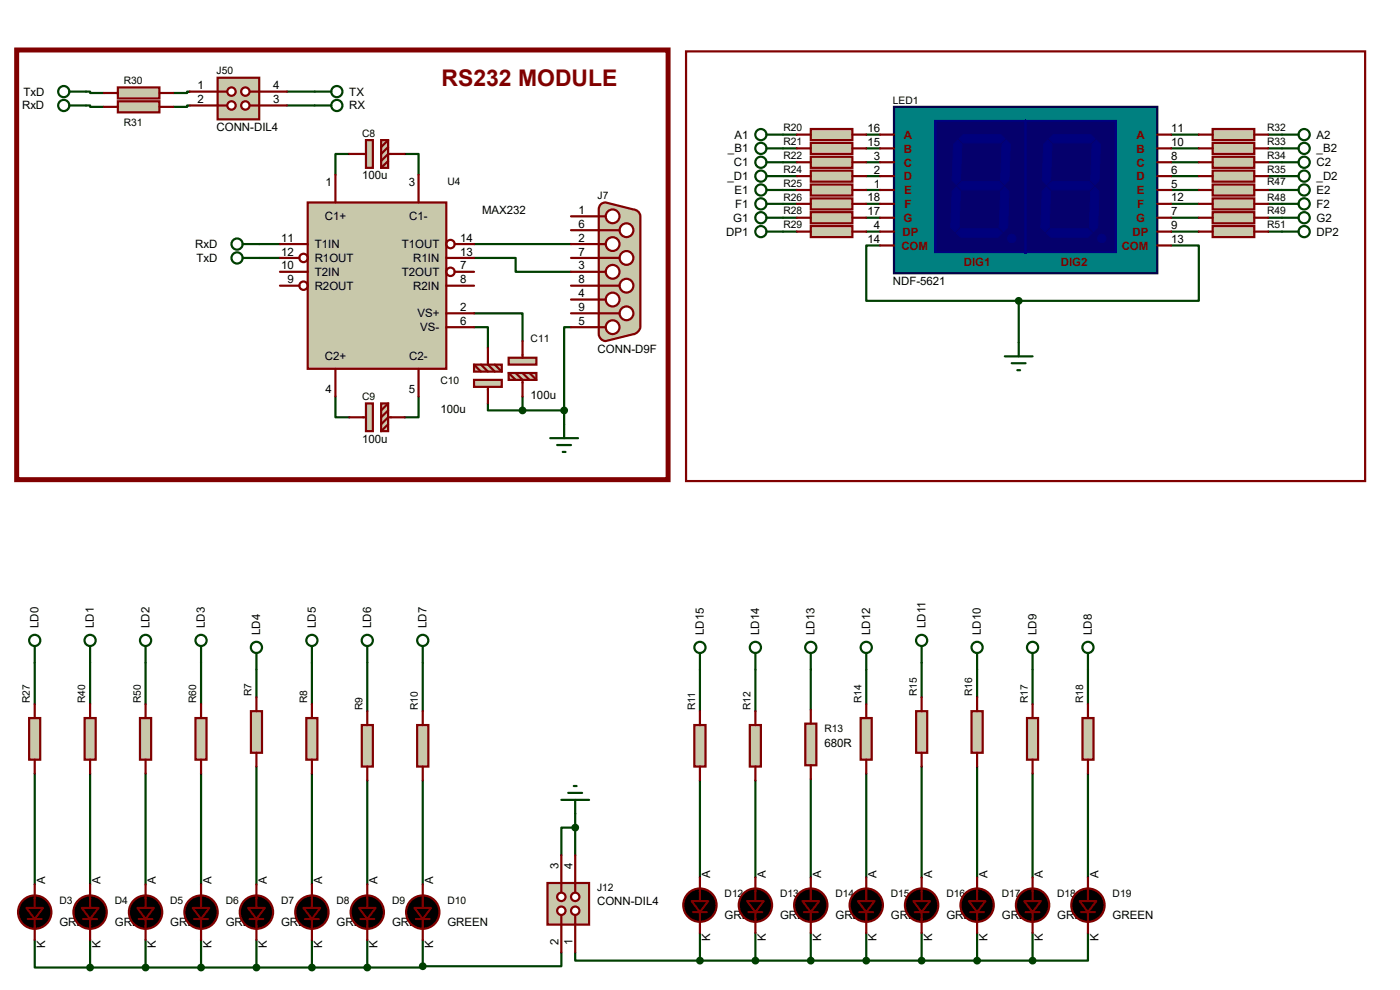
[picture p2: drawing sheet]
<svg xmlns="http://www.w3.org/2000/svg" width="297mm" height="210mm" viewBox="0 0 297 210" stroke-linecap="round" stroke-linejoin="round" font-family="sans-serif">
<g fill="none" stroke="#004000" stroke-width=".47">
<path d="M18.2 19.4h.9v.3h3M40.3 19.4h-.6v.3h-2.9M60.9 19.4h5.9M18.2 22.4h.9v.3h3M40.3 22.4h-.6v.3h-2.9M60.9 22.4h5.9M74.1 32.7h-2.9v4.4M85.9 32.7h2.9v4.4M166.1 28.6h3M166.1 31.5h3M166.1 34.4h3M166.1 37.4h3"/>
<path d="M183.8 28.6h2.9M183.8 31.5h2.9M183.8 34.4h2.9M183.8 37.4h2.9M248.5 28.6h5.8M248.5 31.5h5.8M248.5 34.4h5.8M248.5 37.4h5.8M269 28.6h3M269 31.5h3M269 34.4h3M269 37.4h3"/>
<path d="M55 51.8h4.4M55 54.7h4.4M100.6 54.7h8.8v3h11.7M100.6 51.8h20.5M166.1 40.3h3M166.1 43.2h3M166.1 46.2h3M166.1 49.1h3M183.8 40.3h2.9M183.8 43.2h2.9M183.8 46.2h2.9M183.8 49.1h2.9"/>
<path d="M186.7 52.1h-2.9v11.7h32.3M248.5 52.1h5.8v11.7h-38.2M248.5 40.3h5.8M248.5 43.2h5.8M248.5 46.2h5.8M248.5 49.1h5.8M269 40.3h3M269 43.2h3M269 46.2h3M269 49.1h3M100.6 69.4h2.9v4.4M100.6 66.5h10.2v5.8"/>
<path d="M121.1 69.4h-1.4v17.7M216.1 63.8v8.8M71.2 84.1v4.4h2.9M88.8 84.1v4.4h-2.9M103.5 85.6v1.5h7.3M110.8 84.1v3M110.8 87.1h8.9M119.7 87.1v2.9M7.4 140.6v8.8M19.1 140.6v8.8M30.9 140.6v8.8M42.7 140.6v8.8"/>
<path d="M54.4 142v5.9M66.2 140.6v8.8M77.9 140.6v10.3M89.7 140.6v10.3M148.5 142v8.9M160.3 142v8.9M172 142v8.6M183.8 142v7.4M195.5 140.6v7.3M207.3 142v5.9M219.1 142v7.4M230.8 142v7.4"/>
<path d="M7.4 164.1v23.5M19.1 164.1v23.5M30.9 164.1v23.5M42.7 164.1v23.5M54.4 162.6v25M66.2 164.1v23.5M77.9 165.5v22.1M89.7 165.5v22.1M122 175.6h-2.9v5.8M122 172.6v8.8M148.5 165.5v20.6M160.3 165.5v20.6"/>
<path d="M172 165.2v20.9M183.8 164.1v22M195.5 162.6v23.5M207.3 162.6v23.5M219.1 164.1v22M230.8 164.1v22M7.4 199.4v5.8h11.7M19.1 199.4v5.8M30.9 199.4v5.8M42.7 199.4v5.8M54.4 199.4v5.8M66.2 199.4v5.8"/>
<path d="M77.9 199.4v5.8M89.7 199.4v5.6M148.5 197.9v5.9M160.3 197.9v5.9M172 197.9v5.9M183.8 197.9v5.9M195.5 197.9v5.9M207.3 197.9v5.9M219.1 197.9v5.9M230.8 197.9v5.9h-11.7M19.1 205.2h58.8M89.7 205v.2h-11.8"/>
<path d="M119.1 202v3h-29.4M122 202v1.8h26.5M148.5 203.8h70.6"/>
</g>
<path d="M127.6 43.2l.9-.3 5.9 1.5a1.58 1.58 0 0 1 1.4 1.5v23.5a1.88 1.88 0 0 1-1.4 1.5l-5.9 1.4a1.55 1.55 0 0 1-1.5-1.4v-26.5l.1-.5z" fill="#c8c8aa" stroke="#800000" stroke-width=".47"/>
<g fill="#fff" stroke="#800000" stroke-width=".47">
<circle cx="130" cy="45.9" r="1.46"/>
<circle cx="132.9" cy="48.8" r="1.46"/>
<circle cx="130" cy="51.8" r="1.46"/>
<circle cx="132.9" cy="54.7" r="1.46"/>
<circle cx="130" cy="57.7" r="1.46"/>
<circle cx="132.9" cy="60.6" r="1.46"/>
<circle cx="130" cy="63.5" r="1.46"/>
<circle cx="132.9" cy="66.5" r="1.46"/>
<circle cx="130" cy="69.4" r="1.46"/>
</g>
<path d="M121.1 45.9h7.4M121.1 48.8h10.3M121.1 51.8h7.4M121.1 54.7h10.3M121.1 57.7h7.4M121.1 60.6h10.3M121.1 63.5h7.4M121.1 66.5h10.3M121.1 69.4h7.4" fill="none" stroke="#800000" stroke-width=".47"/>
<path d="M65.3 42.9h29.4v35.3h-29.4z" fill="#c8c8aa" stroke="#800000" stroke-width=".47"/>
<g fill="none" stroke="#800000" stroke-width=".47">
<path d="M71.2 37.1v5.8M88.8 37.1v5.8M59.4 51.8h5.9M59.4 54.7h4.1M59.4 57.7h5.9M94.7 54.7h5.9M96.4 51.8h4.2M96.4 57.7h4.2M59.4 60.6h4.1M71.2 78.2v5.9M88.8 78.2v5.9M94.7 60.6h5.9"/>
<path d="M94.7 66.5h5.9M94.7 69.4h5.9"/>
<circle cx="64.4" cy="54.7" r=".89"/>
<circle cx="95.6" cy="57.7" r=".89"/>
<circle cx="95.6" cy="51.8" r=".89"/>
<circle cx="64.4" cy="60.6" r=".89"/>
</g>
<path d="M116.7 92.9h5.9M118.2 94.4h2.9M119.4 95.9h.6M119.7 90v2.9" fill="none" stroke="#004000" stroke-width=".47"/>
<g fill="#c8c8aa" stroke="#800000" stroke-width=".47">
<path d="M77.6 29.7h1.5v5.9h-1.5z"/>
<path d="M80.9 29.7h1.4v5.9h-1.4z"/>
</g>
<path d="M74.1 32.7h3.5M82.3 29.7l-1.4 1.5M82.3 31.2l-1.4 1.5M82.3 34.1l-1.4 1.5M85.9 32.7h-3.6l-1.4 1.4" fill="none" stroke="#800000" stroke-width=".47"/>
<g fill="#c8c8aa" stroke="#800000" stroke-width=".47">
<path d="M77.6 85.6h1.5v5.9h-1.5z"/>
<path d="M80.9 85.6h1.4v5.9h-1.4z"/>
</g>
<path d="M74.1 88.5h3.5M82.3 85.6l-1.4 1.5M82.3 87.1l-1.4 1.4M82.3 90l-1.4 1.5M85.9 88.5h-3.6l-1.4 1.5" fill="none" stroke="#800000" stroke-width=".47"/>
<g fill="#c8c8aa" stroke="#800000" stroke-width=".47">
<path d="M100.6 80.6h5.8v1.5h-5.8z"/>
<path d="M100.6 77.3h5.8v1.5h-5.8z"/>
</g>
<path d="M100.6 77.3l1.4 1.5M102 77.3l1.5 1.5M103.5 73.8v3.5l1.5 1.5M105 77.3l1.4 1.5M103.5 82.1v3.5" fill="none" stroke="#800000" stroke-width=".47"/>
<g fill="#c8c8aa" stroke="#800000" stroke-width=".47">
<path d="M107.9 75.9h5.9v1.4h-5.9z"/>
<path d="M107.9 79.1h5.9v1.5h-5.9z"/>
</g>
<path d="M107.9 79.1l1.5 1.5M109.4 79.1l1.4 1.5v3.5M110.8 72.3v3.6M110.8 79.1l1.5 1.5M112.3 79.1l1.5 1.5" fill="none" stroke="#800000" stroke-width=".47"/>
<circle cx="110.8" cy="87.1" r=".59" fill="#004000" stroke="#004000" stroke-width=".47"/>
<g fill="none" stroke="#004000" stroke-width=".47">
<path d="M51.5 51.8h3.5M51.5 54.7h3.5"/>
<circle cx="50.3" cy="54.7" r="1.19"/>
<circle cx="50.3" cy="51.8" r="1.19"/>
</g>
<path d="M25 18.5h8.8v2.4h-8.8z" fill="#c8c8aa" stroke="#800000" stroke-width=".47"/>
<path d="M22.1 19.7h2.9M33.8 19.7h3" fill="none" stroke="#800000" stroke-width=".47"/>
<path d="M25 21.5h8.8v2.3h-8.8z" fill="#c8c8aa" stroke="#800000" stroke-width=".47"/>
<path d="M22.1 22.7h2.9M33.8 22.7h3" fill="none" stroke="#800000" stroke-width=".47"/>
<path d="M3.5 10.6h138.2v91.1h-138.2z" fill="none" stroke="#800000" stroke-width="1.1"/>
<path d="M46.2 16.5h8.8v8.8h-8.8z" fill="#c8c8aa" stroke="#800000" stroke-width=".47"/>
<path d="M46.2 19.4h2" fill="none" stroke="#800000" stroke-width=".47"/>
<circle cx="49.1" cy="19.4" r=".89" fill="#fff" stroke="#800000" stroke-width=".47"/>
<path d="M46.2 22.4h2" fill="none" stroke="#800000" stroke-width=".47"/>
<circle cx="49.1" cy="22.4" r=".89" fill="#fff" stroke="#800000" stroke-width=".47"/>
<path d="M52.9 19.4h2.1" fill="none" stroke="#800000" stroke-width=".47"/>
<circle cx="52" cy="19.4" r=".89" fill="#fff" stroke="#800000" stroke-width=".47"/>
<path d="M52.9 22.4h2.1" fill="none" stroke="#800000" stroke-width=".47"/>
<circle cx="52" cy="22.4" r=".89" fill="#fff" stroke="#800000" stroke-width=".47"/>
<path d="M40.3 19.4h5.9M55 19.4h5.9M40.3 22.4h5.9M55 22.4h5.9" fill="none" stroke="#800000" stroke-width=".47"/>
<g fill="none" stroke="#004000" stroke-width=".47">
<path d="M14.7 19.4h3.5M66.8 19.4h3.5M14.7 22.4h3.5M66.8 22.4h3.5M7.4 137v3.6M19.1 137v3.6M30.9 137v3.6M42.7 137v3.6M54.4 138.5v3.5M66.2 137v3.6M77.9 137v3.6M89.7 137v3.6"/>
<circle cx="13.5" cy="19.4" r="1.19"/>
<circle cx="71.5" cy="19.4" r="1.19"/>
<circle cx="13.5" cy="22.4" r="1.19"/>
<circle cx="71.5" cy="22.4" r="1.19"/>
<circle cx="7.4" cy="135.8" r="1.19"/>
<circle cx="19.1" cy="135.8" r="1.19"/>
<circle cx="30.9" cy="135.8" r="1.19"/>
<circle cx="42.7" cy="135.8" r="1.19"/>
<circle cx="54.4" cy="137.3" r="1.19"/>
<circle cx="66.2" cy="135.8" r="1.19"/>
<circle cx="77.9" cy="135.8" r="1.19"/>
<circle cx="89.7" cy="135.8" r="1.19"/>
</g>
<circle cx="119.7" cy="87.1" r=".59" fill="#004000" stroke="#004000" stroke-width=".47"/>
<path d="M6.2 152.3h2.3v8.8h-2.3z" fill="#c8c8aa" stroke="#800000" stroke-width=".47"/>
<path d="M7.4 149.4v2.9M7.4 161.1v3" fill="none" stroke="#800000" stroke-width=".47"/>
<path d="M17.9 152.3h2.4v8.8h-2.4z" fill="#c8c8aa" stroke="#800000" stroke-width=".47"/>
<path d="M19.1 149.4v2.9M19.1 161.1v3" fill="none" stroke="#800000" stroke-width=".47"/>
<path d="M29.7 152.3h2.4v8.8h-2.4z" fill="#c8c8aa" stroke="#800000" stroke-width=".47"/>
<path d="M30.9 149.4v2.9M30.9 161.1v3" fill="none" stroke="#800000" stroke-width=".47"/>
<path d="M41.5 152.3h2.3v8.8h-2.3z" fill="#c8c8aa" stroke="#800000" stroke-width=".47"/>
<path d="M42.7 149.4v2.9M42.7 161.1v3" fill="none" stroke="#800000" stroke-width=".47"/>
<path d="M53.2 150.9h2.4v8.8h-2.4z" fill="#c8c8aa" stroke="#800000" stroke-width=".47"/>
<path d="M54.4 147.9v3M54.4 159.7v2.9" fill="none" stroke="#800000" stroke-width=".47"/>
<path d="M65 152.3h2.3v8.8h-2.3z" fill="#c8c8aa" stroke="#800000" stroke-width=".47"/>
<path d="M66.2 149.4v2.9M66.2 161.1v3" fill="none" stroke="#800000" stroke-width=".47"/>
<path d="M76.8 153.8h2.3v8.8h-2.3z" fill="#c8c8aa" stroke="#800000" stroke-width=".47"/>
<path d="M77.9 150.9v2.9M77.9 162.6v2.9" fill="none" stroke="#800000" stroke-width=".47"/>
<path d="M88.5 153.8h2.4v8.8h-2.4z" fill="#c8c8aa" stroke="#800000" stroke-width=".47"/>
<g fill="none" stroke="#800000" stroke-width=".47">
<path d="M89.7 150.9v2.9M89.7 162.6v2.9M7.4 187.6v5M7.4 194.9v4.5M19.1 187.6v5M19.1 194.9v4.5M30.9 187.6v5M30.9 194.9v4.5M42.7 187.6v5M42.7 194.9v4.5M54.4 187.6v5M54.4 194.9v4.5"/>
<path d="M66.2 187.6v5M66.2 194.9v4.5M77.9 187.6v5M77.9 194.9v4.5M89.7 187.6v5M89.7 194.9v4.5"/>
</g>
<g fill="#000" stroke="#800000" stroke-width=".47">
<circle cx="7.4" cy="193.5" r="3.5"/>
<circle cx="19.1" cy="193.5" r="3.5"/>
<circle cx="30.9" cy="193.5" r="3.5"/>
<circle cx="42.7" cy="193.5" r="3.5"/>
<circle cx="54.4" cy="193.5" r="3.5"/>
<circle cx="66.2" cy="193.5" r="3.5"/>
<circle cx="77.9" cy="193.5" r="3.5"/>
<circle cx="89.7" cy="193.5" r="3.5"/>
</g>
<path d="M5.9 194.9h2.9M17.7 194.9h2.9M29.4 194.9h2.9M41.2 194.9h2.9M52.9 194.9h3M64.7 194.9h2.9M76.5 194.9h2.9M88.2 194.9h2.9" fill="none" stroke="#800000" stroke-width=".44"/>
<path d="M5.6 192.6h3.5l-1.7 2.3zM17.4 192.6h3.5l-1.8 2.3zM29.1 192.6h3.5l-1.7 2.3zM40.9 192.6h3.5l-1.7 2.3zM52.6 192.6h3.6l-1.8 2.3zM64.4 192.6h3.5l-1.7 2.3zM76.2 192.6h3.5l-1.8 2.3zM87.9 192.6h3.5l-1.7 2.3z" fill="#000" stroke="#800000" stroke-width=".44"/>
<g fill="#004000" stroke="#004000" stroke-width=".47">
<circle cx="19.1" cy="205.2" r=".59"/>
<circle cx="30.9" cy="205.2" r=".59"/>
<circle cx="42.7" cy="205.2" r=".59"/>
<circle cx="54.4" cy="205.2" r=".59"/>
<circle cx="66.2" cy="205.2" r=".59"/>
<circle cx="77.9" cy="205.2" r=".59"/>
</g>
<g fill="none" stroke="#004000" stroke-width=".47">
<path d="M148.5 138.5v3.5M160.3 138.5v3.5M172 138.5v3.5M183.8 138.5v3.5M195.5 137v3.6M207.3 138.5v3.5M219.1 138.5v3.5M230.8 138.5v3.5"/>
<circle cx="148.5" cy="137.3" r="1.19"/>
<circle cx="160.3" cy="137.3" r="1.19"/>
<circle cx="172" cy="137.3" r="1.19"/>
<circle cx="183.8" cy="137.3" r="1.19"/>
<circle cx="195.5" cy="135.8" r="1.19"/>
<circle cx="207.3" cy="137.3" r="1.19"/>
<circle cx="219.1" cy="137.3" r="1.19"/>
<circle cx="230.8" cy="137.3" r="1.19"/>
</g>
<path d="M147.3 153.8h2.4v8.8h-2.4z" fill="#c8c8aa" stroke="#800000" stroke-width=".47"/>
<path d="M148.5 150.9v2.9M148.5 162.6v2.9" fill="none" stroke="#800000" stroke-width=".47"/>
<path d="M159.1 153.8h2.3v8.8h-2.3z" fill="#c8c8aa" stroke="#800000" stroke-width=".47"/>
<path d="M160.3 150.9v2.9M160.3 162.6v2.9" fill="none" stroke="#800000" stroke-width=".47"/>
<path d="M182.6 152.3h2.3v8.8h-2.3z" fill="#c8c8aa" stroke="#800000" stroke-width=".47"/>
<path d="M183.8 149.4v2.9M183.8 161.1v3" fill="none" stroke="#800000" stroke-width=".47"/>
<path d="M194.4 150.9h2.3v8.8h-2.3z" fill="#c8c8aa" stroke="#800000" stroke-width=".47"/>
<path d="M195.5 147.9v3M195.5 159.7v2.9" fill="none" stroke="#800000" stroke-width=".47"/>
<path d="M206.1 150.9h2.4v8.8h-2.4z" fill="#c8c8aa" stroke="#800000" stroke-width=".47"/>
<path d="M207.3 147.9v3M207.3 159.7v2.9" fill="none" stroke="#800000" stroke-width=".47"/>
<path d="M217.9 152.3h2.3v8.8h-2.3z" fill="#c8c8aa" stroke="#800000" stroke-width=".47"/>
<path d="M219.1 149.4v2.9M219.1 161.1v3" fill="none" stroke="#800000" stroke-width=".47"/>
<path d="M229.6 152.3h2.4v8.8h-2.4z" fill="#c8c8aa" stroke="#800000" stroke-width=".47"/>
<g fill="none" stroke="#800000" stroke-width=".47">
<path d="M230.8 149.4v2.9M230.8 161.1v3M148.5 186.1v5M148.5 193.5v4.4M160.3 186.1v5M160.3 193.5v4.4M172 186.1v5M172 193.5v4.4M183.8 186.1v5M183.8 193.5v4.4M195.5 186.1v5M195.5 193.5v4.4"/>
<path d="M207.3 186.1v5M207.3 193.5v4.4M219.1 186.1v5M219.1 193.5v4.4M230.8 186.1v5M230.8 193.5v4.4"/>
</g>
<g fill="#000" stroke="#800000" stroke-width=".47">
<circle cx="148.5" cy="192" r="3.5"/>
<circle cx="160.3" cy="192" r="3.5"/>
<circle cx="172" cy="192" r="3.5"/>
<circle cx="183.8" cy="192" r="3.5"/>
<circle cx="195.5" cy="192" r="3.5"/>
<circle cx="207.3" cy="192" r="3.5"/>
<circle cx="219.1" cy="192" r="3.5"/>
<circle cx="230.8" cy="192" r="3.5"/>
</g>
<path d="M147 193.5h2.9M158.8 193.5h2.9M170.5 193.5h3M182.3 193.5h2.9M194.1 193.5h2.9M205.8 193.5h2.9M217.6 193.5h2.9M229.3 193.5h3" fill="none" stroke="#800000" stroke-width=".44"/>
<path d="M146.7 191.1h3.5l-1.7 2.4zM158.5 191.1h3.5l-1.7 2.4zM170.2 191.1h3.6l-1.8 2.4zM182 191.1h3.5l-1.7 2.4zM193.8 191.1h3.5l-1.8 2.4zM205.5 191.1h3.5l-1.7 2.4zM217.3 191.1h3.5l-1.7 2.4zM229 191.1h3.6l-1.8 2.4z" fill="#000" stroke="#800000" stroke-width=".44"/>
<g fill="#004000" stroke="#004000" stroke-width=".47">
<circle cx="160.3" cy="203.8" r=".59"/>
<circle cx="172" cy="203.8" r=".59"/>
<circle cx="183.8" cy="203.8" r=".59"/>
<circle cx="195.5" cy="203.8" r=".59"/>
<circle cx="207.3" cy="203.8" r=".59"/>
<circle cx="219.1" cy="203.8" r=".59"/>
</g>
<path d="M116.1 187.3h8.9v8.8h-8.9z" fill="#c8c8aa" stroke="#800000" stroke-width=".47"/>
<path d="M122 194.1v2" fill="none" stroke="#800000" stroke-width=".47"/>
<circle cx="122" cy="193.2" r=".89" fill="#fff" stroke="#800000" stroke-width=".47"/>
<path d="M119.1 194.1v2" fill="none" stroke="#800000" stroke-width=".47"/>
<circle cx="119.1" cy="193.2" r=".89" fill="#fff" stroke="#800000" stroke-width=".47"/>
<path d="M122 187.3v2.1" fill="none" stroke="#800000" stroke-width=".47"/>
<circle cx="122" cy="190.2" r=".89" fill="#fff" stroke="#800000" stroke-width=".47"/>
<path d="M119.1 187.3v2.1" fill="none" stroke="#800000" stroke-width=".47"/>
<circle cx="119.1" cy="190.2" r=".89" fill="#fff" stroke="#800000" stroke-width=".47"/>
<path d="M119.1 181.4v5.9M119.1 196.1v5.9M122 181.4v5.9M122 196.1v5.9" fill="none" stroke="#800000" stroke-width=".47"/>
<path d="M170.8 153.5h2.4v8.8h-2.4z" fill="#c8c8aa" stroke="#800000" stroke-width=".47"/>
<path d="M172 150.6v2.9M172 162.3v2.9" fill="none" stroke="#800000" stroke-width=".47"/>
<path d="M189.7 22.7h55.8v35.3h-55.8z" fill="#008080" stroke="#04004a" stroke-width=".47"/>
<path d="M198.5 25.6h19.1v27.9h-19.1z" fill="#05006c" stroke="#000080" stroke-width=".47"/>
<g fill="#00007d" stroke="#00007d" stroke-width=".21">
<path d="M203.5 29.4l.8-.8h8l.9 .8-.9 .9h-8z"/>
<path d="M213.5 29.7l.8 .9-.3 7.6-.8 .9-.9-.9 .3-7.6z"/>
<path d="M204 38.5h8l.9 .9-.9 .9h-8l-.8-.9z"/>
<path d="M202.3 30.6l.9-.9 .8 .9-.2 7.6-.9 .9-.9-.9z"/>
<path d="M213.2 39.7l.8 .9-.2 7.6-.9 .9-.9-.9 .3-7.6z"/>
<path d="M203.8 48.5h7.9l.9 .9-.9 .9h-7.9l-.9-.9z"/>
<path d="M202 40.6l.9-.9 .9 .9-.3 7.6-.9 .9-.9-.9z"/>
</g>
<path d="M217.6 25.6h19.1v27.9h-19.1z" fill="#05006c" stroke="#000080" stroke-width=".47"/>
<g fill="#00007d" stroke="#00007d" stroke-width=".21">
<path d="M222.6 29.4l.9-.8h7.9l.9 .8-.9 .9h-7.9z"/>
<path d="M231.7 30.6l.9-.9 .8 .9-.2 7.6-.9 .9-.9-.9z"/>
<path d="M222.3 39.4l.9-.9h7.9l.9 .9-.9 .9h-7.9z"/>
<path d="M222.3 29.7l.9 .9-.3 7.6-.9 .9-.9-.9 .3-7.6z"/>
<path d="M231.4 40.6l.9-.9 .9 .9-.3 7.6-.9 .9-.9-.9z"/>
<path d="M222.9 48.5h7.9l.9 .9-.9 .9h-7.9l-.9-.9z"/>
<path d="M221.1 40.6l.9-.9 .9 .9-.3 7.6-.9 .9-.9-.9z"/>
<circle cx="214.6" cy="50.6" r=".89"/>
<circle cx="233.7" cy="50.6" r=".89"/>
</g>
<g fill="none" stroke="#800000" stroke-width=".47">
<path d="M186.7 28.6h3M186.7 31.5h3M186.7 34.4h3M186.7 37.4h3M245.5 28.6h3M245.5 31.5h3M245.5 34.4h3M245.5 37.4h3M186.7 52.1h3M186.7 40.3h3M186.7 43.2h3M186.7 46.2h3"/>
<path d="M186.7 49.1h3M245.5 52.1h3M245.5 40.3h3M245.5 43.2h3M245.5 46.2h3M245.5 49.1h3"/>
</g>
<path d="M172 27.4h8.8v2.3h-8.8z" fill="#c8c8aa" stroke="#800000" stroke-width=".47"/>
<path d="M169.1 28.6h2.9M180.8 28.6h3" fill="none" stroke="#800000" stroke-width=".47"/>
<path d="M172 30.3h8.8v2.4h-8.8z" fill="#c8c8aa" stroke="#800000" stroke-width=".47"/>
<path d="M169.1 31.5h2.9M180.8 31.5h3" fill="none" stroke="#800000" stroke-width=".47"/>
<path d="M172 33.3h8.8v2.3h-8.8z" fill="#c8c8aa" stroke="#800000" stroke-width=".47"/>
<path d="M169.1 34.4h2.9M180.8 34.4h3" fill="none" stroke="#800000" stroke-width=".47"/>
<path d="M172 36.2h8.8v2.3h-8.8z" fill="#c8c8aa" stroke="#800000" stroke-width=".47"/>
<path d="M169.1 37.4h2.9M180.8 37.4h3" fill="none" stroke="#800000" stroke-width=".47"/>
<path d="M172 39.1h8.8v2.4h-8.8z" fill="#c8c8aa" stroke="#800000" stroke-width=".47"/>
<path d="M169.1 40.3h2.9M180.8 40.3h3" fill="none" stroke="#800000" stroke-width=".47"/>
<path d="M172 42.1h8.8v2.3h-8.8z" fill="#c8c8aa" stroke="#800000" stroke-width=".47"/>
<path d="M169.1 43.2h2.9M180.8 43.2h3" fill="none" stroke="#800000" stroke-width=".47"/>
<path d="M172 45h8.8v2.4h-8.8z" fill="#c8c8aa" stroke="#800000" stroke-width=".47"/>
<path d="M169.1 46.2h2.9M180.8 46.2h3" fill="none" stroke="#800000" stroke-width=".47"/>
<path d="M172 47.9h8.8v2.4h-8.8z" fill="#c8c8aa" stroke="#800000" stroke-width=".47"/>
<path d="M169.1 49.1h2.9M180.8 49.1h3" fill="none" stroke="#800000" stroke-width=".47"/>
<g fill="none" stroke="#004000" stroke-width=".47">
<path d="M162.6 28.6h3.5M162.6 31.5h3.5M162.6 34.4h3.5M162.6 37.4h3.5M162.6 40.3h3.5M162.6 43.2h3.5M162.6 46.2h3.5M162.6 49.1h3.5"/>
<circle cx="161.4" cy="37.4" r="1.19"/>
<circle cx="161.4" cy="28.6" r="1.19"/>
<circle cx="161.4" cy="34.4" r="1.19"/>
<circle cx="161.4" cy="31.5" r="1.19"/>
<circle cx="161.4" cy="40.3" r="1.19"/>
<circle cx="161.4" cy="43.2" r="1.19"/>
<circle cx="161.4" cy="46.2" r="1.19"/>
<circle cx="161.4" cy="49.1" r="1.19"/>
</g>
<path d="M257.3 27.4h8.8v2.3h-8.8z" fill="#c8c8aa" stroke="#800000" stroke-width=".47"/>
<path d="M254.3 28.6h3M266.1 28.6h2.9" fill="none" stroke="#800000" stroke-width=".47"/>
<path d="M257.3 30.3h8.8v2.4h-8.8z" fill="#c8c8aa" stroke="#800000" stroke-width=".47"/>
<path d="M254.3 31.5h3M266.1 31.5h2.9" fill="none" stroke="#800000" stroke-width=".47"/>
<path d="M257.3 33.3h8.8v2.3h-8.8z" fill="#c8c8aa" stroke="#800000" stroke-width=".47"/>
<path d="M254.3 34.4h3M266.1 34.4h2.9" fill="none" stroke="#800000" stroke-width=".47"/>
<path d="M257.3 36.2h8.8v2.3h-8.8z" fill="#c8c8aa" stroke="#800000" stroke-width=".47"/>
<path d="M254.3 37.4h3M266.1 37.4h2.9" fill="none" stroke="#800000" stroke-width=".47"/>
<path d="M257.3 39.1h8.8v2.4h-8.8z" fill="#c8c8aa" stroke="#800000" stroke-width=".47"/>
<path d="M254.3 40.3h3M266.1 40.3h2.9" fill="none" stroke="#800000" stroke-width=".47"/>
<path d="M257.3 42.1h8.8v2.3h-8.8z" fill="#c8c8aa" stroke="#800000" stroke-width=".47"/>
<path d="M254.3 43.2h3M266.1 43.2h2.9" fill="none" stroke="#800000" stroke-width=".47"/>
<path d="M257.3 45h8.8v2.4h-8.8z" fill="#c8c8aa" stroke="#800000" stroke-width=".47"/>
<path d="M254.3 46.2h3M266.1 46.2h2.9" fill="none" stroke="#800000" stroke-width=".47"/>
<path d="M257.3 47.9h8.8v2.4h-8.8z" fill="#c8c8aa" stroke="#800000" stroke-width=".47"/>
<path d="M145.5 10.9h144.1v91.1h-144.1zM254.3 49.1h3M266.1 49.1h2.9" fill="none" stroke="#800000" stroke-width=".47"/>
<g fill="none" stroke="#004000" stroke-width=".47">
<path d="M272 28.6h3.5M272 31.5h3.5M272 34.4h3.5M272 37.4h3.5M272 40.3h3.5M272 43.2h3.5M272 46.2h3.5M272 49.1h3.5M213.2 75.6h5.9M214.6 77h3M215.8 78.5h.6M216.1 72.6v3"/>
<path d="M119.1 169.7h5.9M120.5 168.2h3M121.7 166.7h.6M122 169.7v2.9"/>
<circle cx="276.7" cy="31.5" r="1.19"/>
<circle cx="276.7" cy="28.6" r="1.19"/>
<circle cx="276.7" cy="34.4" r="1.19"/>
<circle cx="276.7" cy="37.4" r="1.19"/>
<circle cx="276.7" cy="46.2" r="1.19"/>
<circle cx="276.7" cy="49.1" r="1.19"/>
<circle cx="276.7" cy="43.2" r="1.19"/>
<circle cx="276.7" cy="40.3" r="1.19"/>
</g>
<g fill="#004000" stroke="#004000" stroke-width=".47">
<circle cx="122" cy="175.6" r=".59"/>
<circle cx="89.7" cy="205" r=".59"/>
<circle cx="148.5" cy="203.8" r=".59"/>
<circle cx="216.1" cy="63.8" r=".59"/>
</g>
<text font-size="4.9" fill="#800000" x="93.7" y="18.3">RS232 MODULE</text>
<g font-size="2.4">
<text x="4.7" y="23.2">RxD</text>
<text x="5" y="20.3">TxD</text>
<text x="41.9" y="18.9">1</text>
<text x="41.9" y="21.9">2</text>
<text x="57.9" y="18.9">4</text>
<text x="57.9" y="21.9">3</text>
<text x="74.1" y="20.3">TX</text>
<text x="74.1" y="23.2">RX</text>
<text x="45.9" y="27.7">CONN-DIL4</text>
<text x="155.8" y="29.4">A1</text>
<text x="184" y="28">16</text>
<text x="248.5" y="28">11</text>
<text x="279.3" y="29.4">A2</text>
<text x="154.4" y="32.3">_B1</text>
<text x="155.7" y="35.3">C1</text>
<text x="184" y="31">15</text>
<text x="185.4" y="33.9">3</text>
<text x="248.5" y="31">10</text>
<text x="248.5" y="33.9">8</text>
<text x="279.3" y="32.3">_B2</text>
<text x="279.3" y="35.3">C2</text>
<text x="69.1" y="39.5">1</text>
<text x="76.8" y="38">100u</text>
<text x="86.7" y="39.5">3</text>
<text x="154.3" y="38.2">_D1</text>
<text x="155.8" y="41.1">E1</text>
<text x="185.4" y="36.9">2</text>
<text x="185.4" y="39.8">1</text>
<text x="248.5" y="36.9">6</text>
<text x="248.5" y="39.8">5</text>
<text x="279.3" y="38.2">_D2</text>
<text x="279.3" y="41.1">E2</text>
<text x="68.9" y="46.6">C1+</text>
<text x="86.8" y="46.6">C1-</text>
<text x="102.3" y="45.4">MAX232</text>
<text x="122.7" y="45.4">1</text>
<text x="155.5" y="47">G1</text>
<text x="155.9" y="44.1">F1</text>
<text x="184" y="42.7">18</text>
<text x="184" y="45.7">17</text>
<text x="248.5" y="42.7">12</text>
<text x="248.5" y="45.7">7</text>
<text x="279.3" y="44.1">F2</text>
<text x="279.3" y="47">G2</text>
<text x="41.4" y="52.6">RxD</text>
<text x="59.6" y="51.3">11</text>
<text x="66.8" y="52.6">T1IN</text>
<text x="85.2" y="52.6">T1OUT</text>
<text x="97.6" y="51.3">14</text>
<text x="122.7" y="48.3">6</text>
<text x="122.7" y="51.3">2</text>
<text x="154" y="50">DP1</text>
<text x="184" y="51.6">14</text>
<text x="185.4" y="48.6">4</text>
<text x="248.5" y="51.6">13</text>
<text x="248.5" y="48.6">9</text>
<text x="279.3" y="50">DP2</text>
<text x="41.7" y="55.6">TxD</text>
<text x="59.6" y="54.2">12</text>
<text x="59.6" y="57.1">10</text>
<text x="66.8" y="55.6">R1OUT</text>
<text x="66.8" y="58.5">T2IN</text>
<text x="85.2" y="58.5">T2OUT</text>
<text x="87.7" y="55.6">R1IN</text>
<text x="97.6" y="54.2">13</text>
<text x="97.6" y="57.1">7</text>
<text x="122.7" y="54.2">7</text>
<text x="122.7" y="57.1">3</text>
<text x="61" y="60.1">9</text>
<text x="66.8" y="61.4">R2OUT</text>
<text x="87.7" y="61.4">R2IN</text>
<text x="97.6" y="60.1">8</text>
<text x="97.6" y="66">2</text>
<text x="122.7" y="60.1">8</text>
<text x="122.7" y="63">4</text>
<text x="122.7" y="66">9</text>
<text x="189.4" y="60.4">NDF-5621</text>
<text x="88.5" y="67.3">VS+</text>
<text x="89.2" y="70.3">VS-</text>
<text x="97.6" y="68.9">6</text>
<text x="122.7" y="68.9">5</text>
<text x="68.9" y="76.3">C2+</text>
<text x="86.8" y="76.3">C2-</text>
<text x="126.8" y="74.8">CONN-D9F</text>
<text x="69.1" y="83.4">4</text>
<text x="86.7" y="83.4">5</text>
<text x="93.5" y="87.5">100u</text>
<text x="112.6" y="84.6">100u</text>
<text x="76.8" y="93.9">100u</text>
<text x="8.2" y="133.2" transform="rotate(-90 8.2 133.2)">LD0</text>
<text x="19.9" y="133.2" transform="rotate(-90 19.9 133.2)">LD1</text>
<text x="31.7" y="133.2" transform="rotate(-90 31.7 133.2)">LD2</text>
<text x="43.5" y="133.2" transform="rotate(-90 43.5 133.2)">LD3</text>
<text x="55.2" y="134.7" transform="rotate(-90 55.2 134.7)">LD4</text>
<text x="67" y="133.2" transform="rotate(-90 67 133.2)">LD5</text>
<text x="78.7" y="133.2" transform="rotate(-90 78.7 133.2)">LD6</text>
<text x="90.5" y="133.2" transform="rotate(-90 90.5 133.2)">LD7</text>
<text x="149.3" y="134.7" transform="rotate(-90 149.3 134.7)">LD15</text>
<text x="161.1" y="134.7" transform="rotate(-90 161.1 134.7)">LD14</text>
<text x="172.8" y="134.7" transform="rotate(-90 172.8 134.7)">LD13</text>
<text x="184.6" y="134.7" transform="rotate(-90 184.6 134.7)">LD12</text>
<text x="196.3" y="133.2" transform="rotate(-90 196.3 133.2)">LD11</text>
<text x="208.1" y="134.7" transform="rotate(-90 208.1 134.7)">LD10</text>
<text x="219.9" y="134.7" transform="rotate(-90 219.9 134.7)">LD9</text>
<text x="231.6" y="134.7" transform="rotate(-90 231.6 134.7)">LD8</text>
<text x="174.9" y="158.4">680R</text>
<text x="118.5" y="184.4" transform="rotate(-90 118.5 184.4)">3</text>
<text x="121.4" y="184.4" transform="rotate(-90 121.4 184.4)">4</text>
<text x="9.6" y="187.6" transform="rotate(-90 9.6 187.6)">A</text>
<text x="21.3" y="187.6" transform="rotate(-90 21.3 187.6)">A</text>
<text x="33.1" y="187.6" transform="rotate(-90 33.1 187.6)">A</text>
<text x="44.9" y="187.6" transform="rotate(-90 44.9 187.6)">A</text>
<text x="56.6" y="187.6" transform="rotate(-90 56.6 187.6)">A</text>
<text x="68.4" y="187.6" transform="rotate(-90 68.4 187.6)">A</text>
<text x="80.1" y="187.6" transform="rotate(-90 80.1 187.6)">A</text>
<text x="91.9" y="187.6" transform="rotate(-90 91.9 187.6)">A</text>
<text x="126.7" y="191.9">CONN-DIL4</text>
<text x="150.7" y="186.1" transform="rotate(-90 150.7 186.1)">A</text>
<text x="162.5" y="186.1" transform="rotate(-90 162.5 186.1)">A</text>
<text x="174.2" y="186.1" transform="rotate(-90 174.2 186.1)">A</text>
<text x="186" y="186.1" transform="rotate(-90 186 186.1)">A</text>
<text x="197.7" y="186.1" transform="rotate(-90 197.7 186.1)">A</text>
<text x="209.5" y="186.1" transform="rotate(-90 209.5 186.1)">A</text>
<text x="221.3" y="186.1" transform="rotate(-90 221.3 186.1)">A</text>
<text x="233" y="186.1" transform="rotate(-90 233 186.1)">A</text>
<text x="12.6" y="196.3">GREEN</text>
<text x="24.4" y="196.3">GREEN</text>
<text x="36.1" y="196.3">GREEN</text>
<text x="47.9" y="196.3">GREEN</text>
<text x="59.6" y="196.3">GREEN</text>
<text x="71.4" y="196.3">GREEN</text>
<text x="83.2" y="196.3">GREEN</text>
<text x="94.9" y="196.3">GREEN</text>
<text x="153.7" y="194.9">GREEN</text>
<text x="165.5" y="194.9">GREEN</text>
<text x="177.2" y="194.9">GREEN</text>
<text x="189" y="194.9">GREEN</text>
<text x="200.8" y="194.9">GREEN</text>
<text x="212.5" y="194.9">GREEN</text>
<text x="224.3" y="194.9">GREEN</text>
<text x="236" y="194.9">GREEN</text>
<text x="9.6" y="201" transform="rotate(-90 9.6 201)">K</text>
<text x="21.3" y="201" transform="rotate(-90 21.3 201)">K</text>
<text x="33.1" y="201" transform="rotate(-90 33.1 201)">K</text>
<text x="44.9" y="201" transform="rotate(-90 44.9 201)">K</text>
<text x="56.6" y="201" transform="rotate(-90 56.6 201)">K</text>
<text x="68.4" y="201" transform="rotate(-90 68.4 201)">K</text>
<text x="80.1" y="201" transform="rotate(-90 80.1 201)">K</text>
<text x="91.9" y="201" transform="rotate(-90 91.9 201)">K</text>
<text x="118.5" y="200.4" transform="rotate(-90 118.5 200.4)">2</text>
<text x="121.4" y="200.4" transform="rotate(-90 121.4 200.4)">1</text>
<text x="150.7" y="199.5" transform="rotate(-90 150.7 199.5)">K</text>
<text x="162.5" y="199.5" transform="rotate(-90 162.5 199.5)">K</text>
<text x="174.2" y="199.5" transform="rotate(-90 174.2 199.5)">K</text>
<text x="186" y="199.5" transform="rotate(-90 186 199.5)">K</text>
<text x="197.7" y="199.5" transform="rotate(-90 197.7 199.5)">K</text>
<text x="209.5" y="199.5" transform="rotate(-90 209.5 199.5)">K</text>
<text x="221.3" y="199.5" transform="rotate(-90 221.3 199.5)">K</text>
<text x="233" y="199.5" transform="rotate(-90 233 199.5)">K</text>
</g>
<g font-size="2.4" fill="#800000">
<text x="191.7" y="29.5">A</text>
<text x="241.1" y="29.5">A</text>
<text x="191.7" y="32.4">B</text>
<text x="191.7" y="35.3">C</text>
<text x="241.1" y="32.4">B</text>
<text x="241.1" y="35.3">C</text>
<text x="191.7" y="38.3">D</text>
<text x="191.8" y="41.2">E</text>
<text x="241.1" y="38.3">D</text>
<text x="241.2" y="41.2">E</text>
<text x="191.6" y="47.1">G</text>
<text x="191.9" y="44.2">F</text>
<text x="241" y="47.1">G</text>
<text x="241.2" y="44.2">F</text>
<text x="191.2" y="53">COM</text>
<text x="191.5" y="50">DP</text>
<text x="238" y="53">COM</text>
<text x="240.3" y="50">DP</text>
<text x="204.5" y="56.5">DIG1</text>
<text x="225" y="56.5">DIG2</text>
</g>
<g font-size="2.2">
<text x="26.2" y="17.8">R30</text>
<text x="45.9" y="15.8">J50</text>
<text x="189.4" y="22">LED1</text>
<text x="26.2" y="26.7">R31</text>
<text x="76.8" y="29">C8</text>
<text x="166.2" y="27.8">R20</text>
<text x="268.8" y="27.8">R32</text>
<text x="166.2" y="30.8">R21</text>
<text x="166.2" y="33.7">R22</text>
<text x="268.8" y="30.8">R33</text>
<text x="268.8" y="33.7">R34</text>
<text x="94.9" y="39.3">U4</text>
<text x="166.2" y="36.7">R24</text>
<text x="166.2" y="39.6">R25</text>
<text x="268.8" y="36.7">R35</text>
<text x="268.8" y="39.3">R47</text>
<text x="126.8" y="42.2">J7</text>
<text x="166.2" y="42.5">R26</text>
<text x="166.2" y="45.5">R28</text>
<text x="268.8" y="42.5">R48</text>
<text x="268.8" y="45.5">R49</text>
<text x="166.2" y="48.4">R29</text>
<text x="268.8" y="48.4">R51</text>
<text x="112.6" y="72.6">C11</text>
<text x="93.5" y="81.4">C10</text>
<text x="76.8" y="84.9">C9</text>
<text x="6.3" y="149.1" transform="rotate(-90 6.3 149.1)">R27</text>
<text x="18.1" y="149.1" transform="rotate(-90 18.1 149.1)">R40</text>
<text x="29.8" y="149.1" transform="rotate(-90 29.8 149.1)">R50</text>
<text x="41.6" y="149.1" transform="rotate(-90 41.6 149.1)">R60</text>
<text x="53.4" y="147.7" transform="rotate(-90 53.4 147.7)">R7</text>
<text x="65.1" y="149.1" transform="rotate(-90 65.1 149.1)">R8</text>
<text x="182.7" y="149.1" transform="rotate(-90 182.7 149.1)">R14</text>
<text x="194.5" y="147.7" transform="rotate(-90 194.5 147.7)">R15</text>
<text x="206.3" y="147.7" transform="rotate(-90 206.3 147.7)">R16</text>
<text x="218" y="149.1" transform="rotate(-90 218 149.1)">R17</text>
<text x="229.8" y="149.1" transform="rotate(-90 229.8 149.1)">R18</text>
<text x="76.9" y="150.6" transform="rotate(-90 76.9 150.6)">R9</text>
<text x="88.6" y="150.6" transform="rotate(-90 88.6 150.6)">R10</text>
<text x="147.4" y="150.6" transform="rotate(-90 147.4 150.6)">R11</text>
<text x="159.2" y="150.6" transform="rotate(-90 159.2 150.6)">R12</text>
<text x="174.9" y="155.2">R13</text>
<text x="12.6" y="191.7">D3</text>
<text x="24.4" y="191.7">D4</text>
<text x="36.1" y="191.7">D5</text>
<text x="47.9" y="191.7">D6</text>
<text x="59.6" y="191.7">D7</text>
<text x="71.4" y="191.7">D8</text>
<text x="83.2" y="191.7">D9</text>
<text x="94.9" y="191.7">D10</text>
<text x="126.7" y="189">J12</text>
<text x="153.7" y="190.2">D12</text>
<text x="165.5" y="190.2">D13</text>
<text x="177.2" y="190.2">D14</text>
<text x="189" y="190.2">D15</text>
<text x="200.8" y="190.2">D16</text>
<text x="212.5" y="190.2">D17</text>
<text x="224.3" y="190.2">D18</text>
<text x="236" y="190.2">D19</text>
</g>
</svg>
